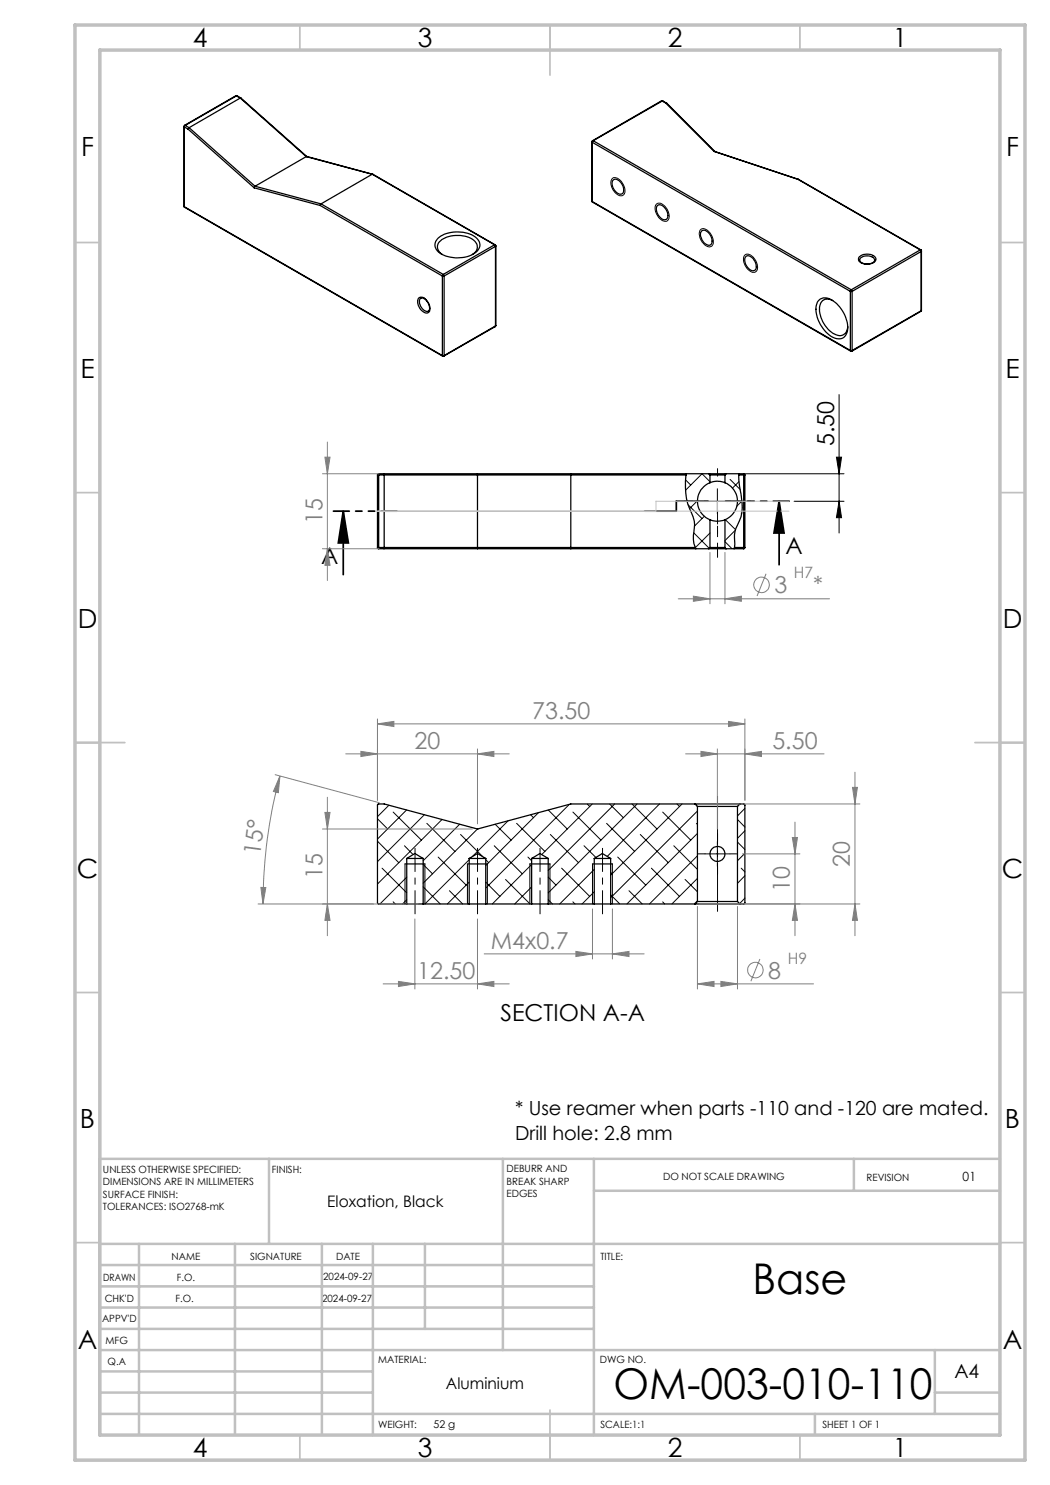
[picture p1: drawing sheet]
<svg xmlns="http://www.w3.org/2000/svg" width="210mm" height="297mm" viewBox="0 0 210 297" stroke-linecap="round" stroke-linejoin="round" font-family="sans-serif">
<g fill="none" stroke="#000" stroke-width=".2">
<path d="M122.4 35.8a1.27 1.27 0 0 1 1.9 .5 2.29 2.29 0 0 1 .4 2.7 1.53 1.53 0 0 1-2-.9l-.5-1.1v-.8zM131.3 40.8a1.53 1.53 0 0 1 2 .9 1.81 1.81 0 0 1 0 2.5 2.5 2.5 0 0 1-2.2-3zM140.1 46a1.25 1.25 0 0 1 1.9 .5 2.05 2.05 0 0 1 .3 2.8 1.84 1.84 0 0 1-2.1-1.4l-.4-1.1zM149 51a1.52 1.52 0 0 1 2 1 1.77 1.77 0 0 1 0 2.4 2.36 2.36 0 0 1-2.3-2.1v-.7zM167.8 78.9v27.7M137.1 96l1 1M142 96.3l-1.6-1.5-3.3 3.2M143.5 97.8v5M146 95.9l2 2M147.8 96.3l-1.3 1.3M148.8 94.8h20M167.3 91.4h1l-.5 3.4z"/>
<path d="M137.6 101l2.8 2.7M138.7 106.6l3.2 3.1M139.5 100.2l-1.6 1.5M140.9 103.3l-2 1.9M141 100.3h5M142 106.6l-2.9 2.9M145 108.3l1.4 1.4M145.1 103.9l2 2M147.1 106l-2.1 2.1M148.2 102.6l.1 .1M148.4 100.2l-1 1M158.8 100.3h10"/>
<path d="M167.8 100.3l.5 3.2h-1zM75.5 168.2l4.3 4.3M75.5 163.8l2 2M76.4 173.6l5 5M77.8 161l-2.3 2.3M78.6 162.4l5.7 5.6M80.9 169.2l1.7 1.7M81 172.8v8M81.3 162l-5.8 5.8M81.4 175.4l-5.4 5.4M81.4 179.9l-.9 .9M84.6 177.4l3.5 3.4"/>
<path d="M84.6 172.9l1.9 1.9M84.9 162.9l-9.4 9.4M85.4 164.7l5.6 5.6M87.6 171.4l5.6 5.6M88.4 163.9l-12.9 12.9M89.9 178.1l2.6 2.7M91.9 164.8l-7.3 7.4M92.1 166.9l4.4 4.4M93.5 172.8v8M93.8 171.9l-8.8 8.9v-8M93.8 176.4l-4.3 4.4M95.5 165.8l-10.9 10.8"/>
<path d="M95.5 165.8h.1M97.2 176.4l2.8 2.9M97.2 171.9l.5 .6M97.5 172.8v8M98.8 169.2l5.7 5.6M99 164.8l3.2 3.2M101.1 175.9l4.9 4.9M101.6 164.1l-7.1 7.2M103.3 164.7l5.7 5.6M105.6 171.4l.7 .8M106 172.8v8M106.1 162.9l.6 .6"/>
<path d="M106.3 172.9l-7.8 7.9M106.3 177.4l-3.4 3.4M107.7 162.5l-10.5 10.6M109.6 179.9l.9 .9M109.6 175.4l1.6 1.6M109.6 162l3.9 3.8M110 172.8v8M110.1 166.9l5.6 5.6M112.3 173.6l5.6 5.7M113.9 160.9l-16.7 16.7M114.6 162.4l5.6 5.6M116.8 169.2l2.4 2.3"/>
<path d="M117.4 160.8l.5 .5M118.5 160.8l-10.2 10.1M118.5 172.8v8M118.9 173.9l-7 6.9M118.9 178.4l-2.5 2.4M121.3 164.7l5.6 5.6M121.9 160.8l2.8 2.7M122.1 179l1.9 1.8M122.1 174.5l.3 .3M122.5 172.8v8M122.9 160.8l-13.3 13.3M123.5 171.4l5.7 5.6"/>
<path d="M125.8 178.1l2.6 2.7M126.4 160.8l5 5M127.4 160.8l-17.8 17.8M128.1 166.9l5.6 5.6M130.3 173.6l5.6 5.7M131.9 160.8l-10.4 10.5M132.5 162.4l5.6 5.6M134.8 169.2l4.7 4.7M135.4 160.8l.5 .5M136.4 160.8l-14.3 14.2M137 175.9l2.5 2.5M139.3 164.7l.2 .2"/>
<path d="M139.5 162.2l-17.4 17.4M139.5 166.7l-14.1 14.1M139.5 171.2l-9.6 9.6M139.5 175.7l-5.1 5.1M141 170.8h5M143.5 168.3v5M147.5 168.4l1.5 1.5M147.5 163.9l1.5 1.5M148.2 173.6l.8 .8M149 170.7l-1.5 1.5M149 161.7l-1.5 1.5M149 166.2l-1.5 1.5"/>
<path d="M149 175.2l-1.5 1.5M149 179.6l-1.1 1.1M78.6 180.4l.5 .4M114.6 180.4l.4 .4M132.5 180.4l.4 .4M139.5 180.2l-.6 .6"/>
</g>
<g fill="none" stroke="#000" stroke-width=".25">
<path d="M47.2 19.2h.2M47.2 19.2h.1M47.2 19.2l-10.3 5.9M47.3 19.2l-10.3 5.9M47.3 19.2l.7 .4M47.4 19.2h-.1M47.4 19.2l.8 .4M48 19.6h.2M48 19.6l-10.2 5.9M48 19.6l13.2 11.7M48.2 19.6l13.2 11.7M36.8 25.3l.1 .1"/>
<path d="M36.8 25.3v15.9M36.9 25.4v15.9M36.9 25.4l.7 .4M36.9 25.1l-.1 .2M36.9 25.1h.1M37 25.1l-.1 .3M37 25.1l.8 .4M37.6 25.8l13.2 11.8M37.8 25.5l-.2 .3M37.8 25.5l13.2 11.7M50.8 37.6l13.2 3.5M51 37.2l-.2 .4"/>
<path d="M51 37.2l13.2 3.6M61.2 31.3l13.3 3.6M61.2 31.3l-10.2 5.9M61.2 31.3l13.2 3.6M74.4 34.9l24.6 14.1M74.4 34.9l-10.2 5.9M74.4 34.9l24.5 14.1M118.4 28.4l.1 .1M118.4 28.4v11.8M118.5 28.5l51.6 29.8M118.5 28.5v11.8M118.5 28.1l-.1 .3"/>
<path d="M118.5 28.1h.1M118.6 28.1l-.1 .4M118.6 28.1l51.7 29.9M122.6 36a1.36 1.36 0 0 1 1.9 1 1.34 1.34 0 0 1-.2 1.8 2.06 2.06 0 0 1-1.9-2.3zM132.3 20.2h.2M132.3 20.2h.1M132.3 20.2l-13.8 7.9M132.4 20.2l-13.8 7.9M132.4 20.2l.8 .4M132.5 20.2h-.1M132.5 20.2l.8 .4M133.2 20.6h.1l9.7 9.7"/>
<path d="M133.2 20.6l9.6 9.7M142.8 30.3h.2M142.8 30.3l16.8 5.6M143 30.3l16.7 5.6M159.6 35.9h.1M159.6 35.9l24.4 14.1M159.7 35.9l24.5 14.1M36.8 41.2l.1 .2M36.8 41.2l.1 .1M36.9 41.3v.1M36.9 41.3l51.6 29.8M36.9 41.4l51.6 29.8"/>
<path d="M64 41.1l24.5 14.1M64.2 40.8l-.2 .3M64.2 40.8l24.5 14.1M83.8 59.5a1.29 1.29 0 0 1 1.7 .9 1.49 1.49 0 0 1 0 2.2 2.1 2.1 0 0 1-1.7-3.1zM84.1 59.7a1.17 1.17 0 0 1 1.5 .8 1.2 1.2 0 0 1 0 1.8 1.87 1.87 0 0 1-1.5-2.6zM87.6 47.7a6.5 6.5 0 0 1 7.8 0 1.84 1.84 0 0 1-.7 3.1 6.5 6.5 0 0 1-7.2-.6 1.74 1.74 0 0 1 .1-2.5zM88.5 55.2h.3M88.5 50.9a1.69 1.69 0 0 1-1-1.6 1.69 1.69 0 0 1 1.2-1.5 5.8 5.8 0 0 1 6.3 .5 1.6 1.6 0 0 1-.5 2.6M88.5 55.2v15.9M88.7 54.9l.1 .3M88.7 54.9l-.2 .3M88.8 55.2v15.9"/>
<path d="M98.9 49l.2 .3M98.9 49h.1M98.9 49l-10.2 5.9M99 49l.2 .2M99.1 49.3l-10.3 5.9M99.1 49.3v15.9M99.2 49.2l-.1 .1M99.2 49.2v15.9M118.4 40.2l.1 .2M118.4 40.2l.1 .1M118.5 40.3v.1M118.5 40.3l51.6 29.8"/>
<path d="M118.5 40.4l51.6 29.8M131.5 41.1a1.21 1.21 0 0 1 1.6 .7 1.41 1.41 0 0 1 0 2.1 2.07 2.07 0 0 1-1.8-2.2zM140.4 46.1a1.78 1.78 0 0 1 1.9 1.6 .86 .86 0 0 1-.7 1.3 2.2 2.2 0 0 1-1.4-2.6zM149.2 51.3a1.38 1.38 0 0 1 1.8 1 1.17 1.17 0 0 1-.3 1.8 2.09 2.09 0 0 1-1.5-2.8zM170.1 58.3h.3M170.1 58.3v11.8M170.3 58l-.2 .3M170.3 58l.1 .3M170.4 58.3v11.8M171.8 51.4a2.37 2.37 0 0 1 3.3 .2 1.05 1.05 0 0 1-1.2 1.2 1.86 1.86 0 0 1-2.2-.9zM172.1 51.6a2.06 2.06 0 0 1 2.8 .3 .9 .9 0 0 1-1.1 .9 1.34 1.34 0 0 1-1.9-.8zM184 50l.2 .3"/>
<path d="M184 50h.2M184 50l-13.7 8M184.2 50l.1 .2M184.2 50.3l-13.8 8M184.2 50.3v11.9M184.3 50.2l-.1 .1M184.3 50.2v11.9M88.5 71.1h.3M88.5 71.1v.1M88.5 71.2h.3M88.8 71.1v.1M99 65.3l-10.2 5.9"/>
<path d="M99.1 65.2l-.1 .1M99.1 65.2l-10.3 5.9M99.2 65.1l-.2 .2M99.2 65.1l-.1 .1M163.7 60.2a2.1 2.1 0 0 1 2.9 0 6.6 6.6 0 0 1 2.8 6.2 1.8 1.8 0 0 1-2.8 1.1 6.7 6.7 0 0 1-3.3-6.4zM166.5 60.1a1.69 1.69 0 0 0-1.9 0 1.69 1.69 0 0 0-.7 1.7 5.7 5.7 0 0 0 4 5.3 1.65 1.65 0 0 0 1.6-1.8M170.1 70.1h.3M170.1 70.1v.1M170.1 70.2h.3M170.4 70.1v.1M184.2 62.3l-13.8 7.9M184.2 62.2v.1"/>
<path d="M184.2 62.2l-13.8 7.9M184.3 62.1l-.1 .2M184.3 62.1l-.1 .1M75.5 95h.2M75.5 95v14.5M75.7 94.8v.2M75.7 94.8l-.2 .2M75.7 95h61.5M75.7 94.8h66M75.7 95v14.5M76.8 94.8v14.9M95.5 94.8v14.9"/>
<path d="M114.2 94.8v14.9M137.2 95a13.2 13.2 0 0 0 1.4 8.3 6.2 6.2 0 0 1 .1 3.8l.1 1.6 .3 .8M137.2 94.8v.2M141.7 94.8l.3 .2M141.7 94.8h3.5M142 95h3M142 96.6a3.7 3.7 0 0 1 3 0M142 96.6a4 4 0 0 0-2.5 3.7 4 4 0 0 0 2.5 3.7M142 95v1.6M145 96.6a4 4 0 0 1 2.5 3.7 4 4 0 0 1-2.5 3.7M145 95v1.6M145.2 94.8l-.2 .2"/>
<path d="M145.2 94.8h3.5M147.8 94.8v.2M147.8 95v1.2l.4 2.6a8.8 8.8 0 0 1-1 6.9 6.2 6.2 0 0 0-.2 3.2l-.1 .6M147.8 95h.9M148.7 94.8v.2M148.7 94.8l.3 .2M148.7 95h.3M148.7 95v14.5M149 95v14.5M75.5 109.5h.2M75.5 109.5l.2 .2M75.7 109.5v.2"/>
<path d="M75.7 109.5h63.4M75.7 109.7h66M139.1 109.5l.1 .2M141.7 109.7h3.5M142 109.5h3M142 104a4 4 0 0 0 3 0M142 109.5l-.3 .2M142 104v5.5M145 109.5l.2 .2M145 104v5.5M145.2 109.7h3.5M146.9 109.5l-.1 .2"/>
<path d="M146.9 109.5h1.8M148.7 109.5h.3M148.7 109.5v.2M149 109.5l-.3 .2M81 172.8h4M81.4 171.7h3.2M81.4 171.7l1.6-1 1.6 1M81.4 171.7v9.1M84.6 171.7v9.1M93.5 172.8h4M93.8 171.7h3.4M93.8 171.7l1.7-1 1.7 1"/>
<path d="M93.8 171.7v9.1M97.2 171.7v9.1M106 172.8h4M106.3 171.7h3.3M106.3 171.7l1.7-1 1.6 1M106.3 171.7v9.1M109.6 171.7v9.1M118.5 172.8h4M118.9 171.7h3.2M118.9 171.7l1.6-1 1.6 1M118.9 171.7v9.1M122.1 171.7v9.1"/>
<path d="M139 160.8h-24.8l-18.7 5-18.7-5h-1.2l-.1 .1v19.7l.2 .2h5.7M139 160.8h9M139 160.8l.5 .5M139.5 161.3h8M139.5 161.3v19M147.5 161.3v19M148 160.8h.8l.2 .1v19.7l-.2 .2h-.8M148 160.8l-.5 .5M81.4 180.8h3.2M84.6 180.8h9.2M93.8 180.8h3.4M97.2 180.8h9.1"/>
<path d="M106.3 180.8h3.3M109.6 180.8h9.3M118.9 180.8h3.2M122.1 180.8h16.9M139 180.8h9M139.5 180.3h8M139.5 180.3l-.5 .5M147.5 180.3l.5 .5"/>
<circle cx="143.5" cy="170.8" r="1.51"/>
</g>
<g fill="none" stroke="#808080" stroke-width=".2">
<path d="M64.5 94.8h11.3M65 91.4h1l-.5 3.4zM65.5 88.4v27.7M64.5 109.7h11.3M65.5 109.7l.5 3.4h-1zM135.6 119.8h30.3M138.7 119.2l3.3 .6-3.3 .5zM142 110.5v10.3M145 119.8l3.3-.6v1.1zM145 110.5v10.3M153.2 114.8l-1.8 4.4M55 154.9l20.8 5.6"/>
<path d="M56 155.2l-.3 3.3-1-.2zM56 155.2a97.7 97.7 0 0 0-3.4 25.6M65.5 159.5v27.6M69.1 150.8h32.7M72.2 150.3l3.3 .5-3.3 .5zM75.5 144.8l3.3-.5v1zM75.5 143.8v16.3M75.5 144.8h73.5M95.5 150.8l3.3-.5v1zM95.5 149.8v15M137.1 150.8h27.7M140.2 150.3l3.3 .5-3.3 .5z"/>
<path d="M143.5 149.8v16M145.7 144.3l3.3 .5-3.3 .5zM149 143.8v16.3M149 150.8l3.3-.5v1zM170.5 157.5h1l-.5 3.3zM171 154.4v32.7M52.2 177.5h1l-.6 3.3zM64.5 165.8h30M65 162.5h1l-.5 3.3zM140 160.8h32M148.5 170.8h11.5M158.5 167.5h1l-.5 3.3z"/>
<path d="M159 164.4v22.7M51.6 180.8h32M65.5 180.8l.5 3.3h-1zM76.6 196.8h25.2M79.7 196.3l3.3 .5-3.3 .5zM83 183.8v14M95.5 196.8l3.3-.5v1zM95.5 183.8v14M96.8 190.8h32M115.2 190.3l3.3 .5-3.3 .5zM118.5 181.8v10M122.5 190.8l3.3-.5v1z"/>
<path d="M122.5 181.8v10M139.5 196.8l3.3-.5v1zM139.5 181.3v16.5M139.5 196.8h23.2M140 180.8h32M144.2 196.3l3.3 .5-3.3 .5zM147.5 181.3v16.5M152 191.8l-1.8 4.4M159 180.8l.5 3.3h-1zM171 180.8l.5 3.3h-1z"/>
<circle cx="152.3" cy="117" r="1.55"/>
<circle cx="151.1" cy="194" r="1.55"/>
</g>
<path d="M68.7 102.2l1 6.4h-2zM68.7 102.2v12.7M155.8 100.3l1 6.3h-2zM155.8 100.3v12.7" fill="none" stroke="#000" stroke-width=".35"/>
<path d="M143.5 111.5v-9.6" fill="none" stroke="#000" stroke-width=".2" stroke-dasharray="15.2 1.3 1.3 1.3" stroke-dashoffset="12.4"/>
<path d="M143.5 95.2v-1.5M138.5 100.2h-1.5M143.5 105.2v1.5M148.5 100.2h1.5M141 170.8h-1.5M143.5 168.3v-1.5M143.5 173.3v1.5M146 170.8h1.5" fill="none" stroke="#000" stroke-width=".2" stroke-dasharray="15.2 1.3 1.3 1.3"/>
<path d="M143.5 182.3v-23" fill="none" stroke="#000" stroke-width=".2" stroke-dasharray="15.2 1.3 1.3 1.3" stroke-dashoffset="5.6"/>
<path d="M83 169.7v13.1M95.5 169.7v13.1M108 169.7v13.1M120.5 169.7v13.1" fill="none" stroke="#000" stroke-width=".2" stroke-dasharray="15.2 1.3 1.3 1.3" stroke-dashoffset="10.6"/>
<path d="M66.7 102.2h12.7M157.8 100.2h-12.7" fill="none" stroke="#000" stroke-width=".35" stroke-dasharray="6.3 1.3 1.3 1.3 1.3 1.3" stroke-dashoffset="3.2"/>
<path d="M128.9 102.2h6.4M135.3 100.2v2M141.6 100.2h-6.3" fill="none" stroke="#000" stroke-width=".35" stroke-dasharray="6.3 1.3 1.3 1.3 1.3 1.3"/>
<path d="M131.2 102.2v-2M143.5 102.2v-2" fill="none" stroke="#c0c0c0" stroke-width=".2" stroke-dasharray="15.2 1.3 1.3 1.3"/>
<path d="M75.5 102.2h82.3M131.2 100.3h26.6" fill="none" stroke="#c0c0c0" stroke-width=".2"/>
<g fill="none" stroke="#c0c0c0" stroke-width=".35">
<path d="M60 5v5M110 5v10M160 5v5M15 48.5h5M200 48.5h5M15 98.5h5M200 98.5h5M15 148.5h10M195 148.5h10M15 198.5h5M200 198.5h5M15 248.5h5"/>
<path d="M200 248.5h5M60 287v5M110 282v10M160 287v5"/>
</g>
<g fill="none" stroke="#c0c0c0" stroke-width=".5">
<path d="M53.8 231.8v17M100.6 231.8v38.2M118.8 231.8v55.2M118.8 238.2h81.2M170.8 231.8v6.4M200 231.8h-180v55.2M20 248.8h180M20 257.3h98.8M20 253h98.8M27.8 248.8v38.2M47 248.8v38.2M64.4 248.8v38.2"/>
<path d="M74.6 248.8v38.2M85 248.8v17M20 265.8h98.8M20 261.5h98.8M20 278.5h54.6M20 274.3h54.6M20 270h180M187 278.5h13M187 270v12.8M20 282.8h180M163 282.8v4.2"/>
</g>
<path d="M15 5h190v287h-190zM20 10h180v277h-180z" fill="none" stroke="#c0c0c0" stroke-width=".7"/>
<g fill="#000">
<path d="M167.3 91.4h1l-.5 3.4zM167.8 100.3l.5 3.2h-1z"/>
<path d="M68.7 102.2l1 6.4h-2zM155.8 100.3l1 6.3h-2z"/>
</g>
<g fill="#808080">
<path d="M138.7 119.2l3.3 .6-3.3 .5zM145 119.8l3.3-.6v1.1zM115.2 190.3l3.3 .5-3.3 .5zM122.5 190.8l3.3-.5v1z"/>
<path d="M75.5 144.8l3.3-.5v1zM145.7 144.3l3.3 .5-3.3 .5zM139.5 196.8l3.3-.5v1zM144.2 196.3l3.3 .5-3.3 .5zM79.7 196.3l3.3 .5-3.3 .5zM95.5 196.8l3.3-.5v1z"/>
<path d="M95.5 150.8l3.3-.5v1zM72.2 150.3l3.3 .5-3.3 .5zM149 150.8l3.3-.5v1zM140.2 150.3l3.3 .5-3.3 .5z"/>
<path d="M56 155.2l-.3 3.3-1-.2zM52.2 177.5h1l-.6 3.3z"/>
<path d="M171 180.8l.5 3.3h-1zM170.5 157.5h1l-.5 3.3z"/>
<path d="M159 180.8l.5 3.3h-1zM158.5 167.5h1l-.5 3.3z"/>
<path d="M65 162.5h1l-.5 3.3zM65.5 180.8l.5 3.3h-1z"/>
<path d="M65 91.4h1l-.5 3.4zM65.5 109.7l.5 3.4h-1z"/>
</g>
<g font-size="8.5">
<text x="150.5" y="258.8">Base</text>
<text x="122.7" y="279.7">OM-003-010-110</text>
</g>
<g font-size="5.3">
<text x="38.5" y="9.5">4</text>
<text x="83.5" y="9.5">3</text>
<text x="133.6" y="9.5">2</text>
<text x="178.6" y="9.5">1</text>
<text x="16.2" y="31.3">F</text>
<text x="201.2" y="31.3">F</text>
<text x="16.1" y="75.5">E</text>
<text x="201.1" y="75.5">E</text>
<text x="15.5" y="125.5">D</text>
<text x="200.5" y="125.5">D</text>
<text x="15.4" y="175.5">C</text>
<text x="200.4" y="175.5">C</text>
<text x="16" y="225.5">B</text>
<text x="201" y="225.5">B</text>
<text x="15.5" y="269.8">A</text>
<text x="200.5" y="269.8">A</text>
<text x="38.5" y="291.5">4</text>
<text x="83.5" y="291.5">3</text>
<text x="133.6" y="291.5">2</text>
<text x="178.6" y="291.5">1</text>
</g>
<g font-size="4.7">
<text x="166.8" y="89.3" transform="rotate(-90 166.8 89.3)">5.50</text>
<text x="64.2" y="112.8">A</text>
<text x="157.1" y="110.8">A</text>
<text x="100.1" y="204.2">SECTION A-A</text>
</g>
<g font-size="4.7" fill="#808080">
<text x="64.5" y="104.8" transform="rotate(-90 64.5 104.8)">15</text>
<text x="154.9" y="118.7">3</text>
<text x="162.6" y="118.7">*</text>
<text x="106.4" y="143.8">73.50</text>
<text x="82.9" y="149.8">20</text>
<text x="154.5" y="149.8">5.50</text>
<text x="52" y="171.2" transform="rotate(-83 52 171.2)">15°</text>
<text x="170" y="173.4" transform="rotate(-90 170 173.4)">20</text>
<text x="64.5" y="175.9" transform="rotate(-90 64.5 175.9)">15</text>
<text x="158" y="178.4" transform="rotate(-90 158 178.4)">10</text>
<text x="98.2" y="189.8">M4x0.7</text>
<text x="83.4" y="195.8">12.50</text>
<text x="153.7" y="195.7">8</text>
</g>
<g font-size="3.9">
<text x="103" y="223.1">* Use reamer when parts -110 and -120 are mated.</text>
<text x="103" y="227.9">Drill hole: 2.8 mm</text>
<text x="190.9" y="275.5">A4</text>
</g>
<g font-size="3.2">
<text x="65.5" y="241.4">Eloxation, Black</text>
<text x="89.2" y="277.9">Aluminium</text>
</g>
<g font-size="3.1" fill="#808080">
<text x="158.8" y="115.7">H7</text>
<text x="157.5" y="192.7">H9</text>
</g>
<text font-size="2.5" x="192.5" y="236.1">01</text>
<text font-size="2.1" x="86.7" y="285.6">52 g</text>
<g font-size="2">
<text x="20.6" y="234.6">UNLESS OTHERWISE SPECIFIED:</text>
<text x="20.6" y="237.1">DIMENSIONS ARE IN MILLIMETERS</text>
<text x="20.6" y="239.6">SURFACE FINISH:</text>
<text x="54.4" y="234.6">FINISH:</text>
<text x="101.3" y="234.5">DEBURR AND</text>
<text x="101.3" y="237">BREAK SHARP</text>
<text x="101.3" y="239.5">EDGES</text>
<text x="132.6" y="236">DO NOT SCALE DRAWING</text>
<text x="173.3" y="236.2">REVISION</text>
<text x="20.6" y="242.1">TOLERANCES: ISO2768-mK</text>
<text x="34.3" y="252">NAME</text>
<text x="50" y="251.9">SIGNATURE</text>
<text x="67.2" y="251.9">DATE</text>
<text x="120.1" y="251.9">TITLE:</text>
<text x="20.6" y="256.1">DRAWN</text>
<text x="35.3" y="256.1">F.O.</text>
<text x="64.6" y="255.9">2024-09-27</text>
<text x="20.9" y="260.3">CHK'D</text>
<text x="35.1" y="260.3">F.O.</text>
<text x="64.4" y="260.3">2024-09-27</text>
<text x="20.4" y="264.4">APPV'D</text>
<text x="21.1" y="268.8">MFG</text>
<text x="21.5" y="273">Q.A</text>
<text x="75.6" y="272.5">MATERIAL:</text>
<text x="120" y="272.5">DWG NO.</text>
<text x="75.6" y="285.5">WEIGHT:</text>
<text x="120.1" y="285.6">SCALE:1:1</text>
<text x="164.5" y="285.6">SHEET 1 OF 1</text>
</g>
</svg>
